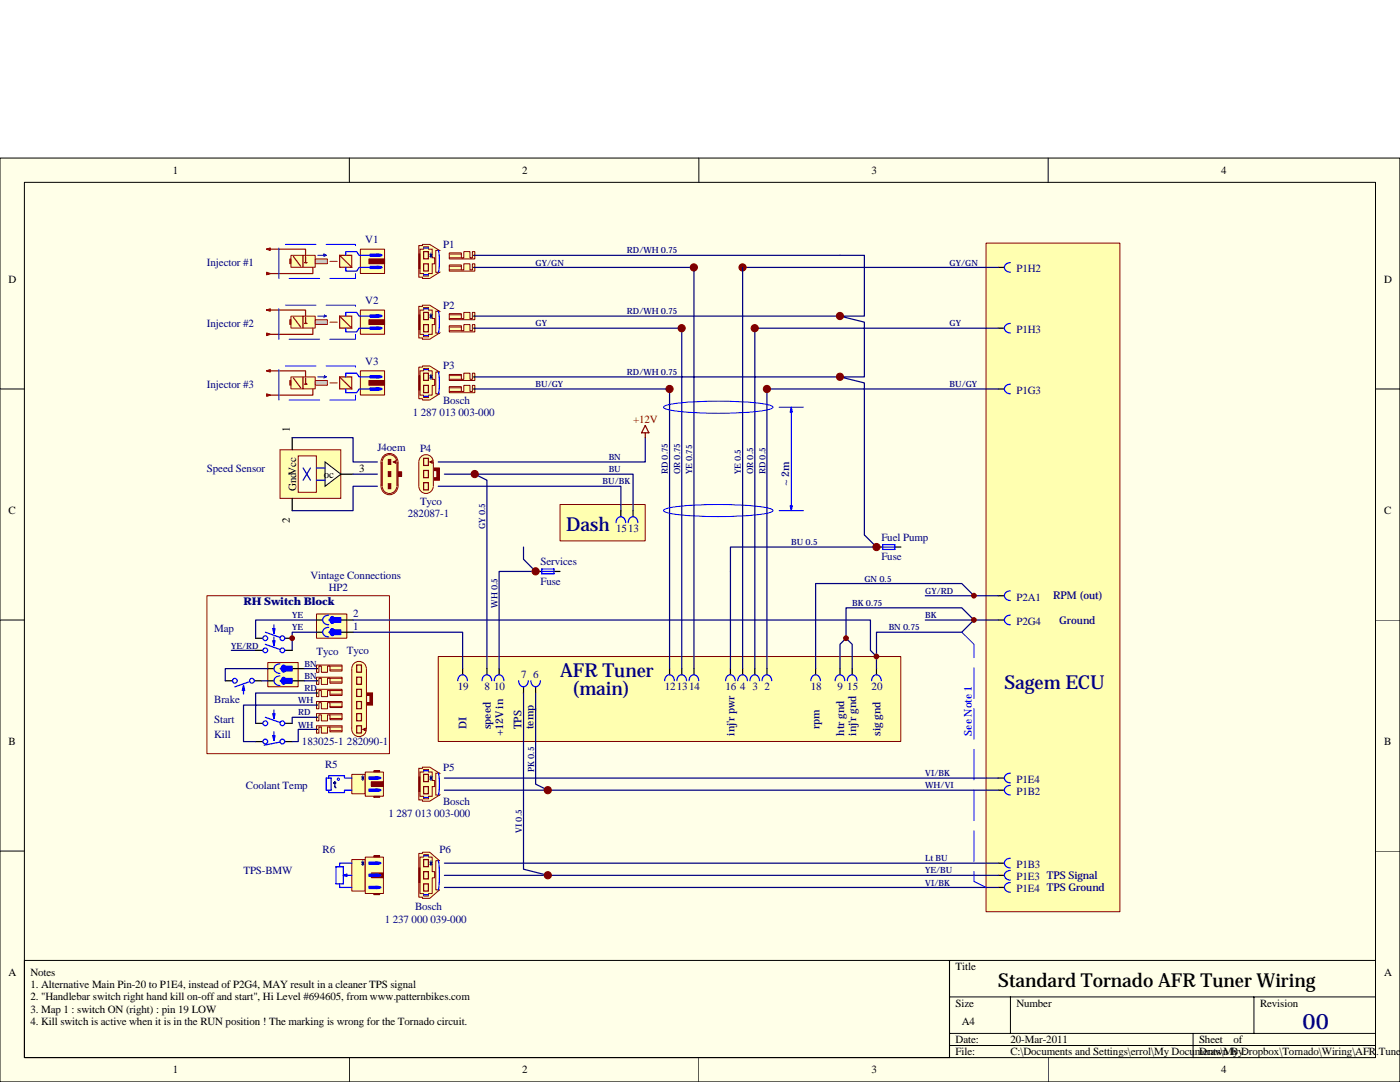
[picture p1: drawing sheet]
<svg xmlns="http://www.w3.org/2000/svg" width="279mm" height="216mm" viewBox="0 0 279 216" stroke-linecap="round" stroke-linejoin="round" font-family="sans-serif">
<path d="M0 31.5h279.4v184.4h-279.4z" fill="#ffffe8"/>
<g fill="none" stroke="#000" stroke-width=".2">
<path d="M0 31.5h279.4v184.4h-279.4zM4.9 36.4h269.6v174.6h-269.6zM69.7 31.5v4.9M139.5 31.5v4.9M209.2 31.5v4.9M0 77.6h4.9M274.5 77.6h4.9M0 123.7h4.9M274.5 123.7h4.9M0 169.8h4.9M274.5 169.8h4.9M189.5 198.9h85"/>
<path d="M201.7 198.9v7.3M250.3 198.9v7.3M274.5 191.6h-85v19.5M69.7 211.1v4.8M139.5 211.1v4.8M189.5 206.2h85M189.5 208.6h85M209.2 211.1v4.8M238.1 206.2v4.9"/>
</g>
<path d="M53.5 132.2h6v4.8h-6z" fill="#ffffb0"/>
<path d="M53.4 132.2h6.1v4.8h-6.1z" fill="none" stroke="#800000" stroke-width=".2"/>
<path d="M196.8 48.5h26.7v133.4h-26.7z" fill="#ffffb0"/>
<path d="M196.8 48.5h26.7v133.4h-26.7z" fill="none" stroke="#800000" stroke-width=".2"/>
<path d="M87.5 131h92.3v17h-92.3z" fill="#ffffb0"/>
<path d="M87.5 131h92.3v17h-92.3z" fill="none" stroke="#800000" stroke-width=".2"/>
<path d="M71.9 49.7h4.9v4.9h-4.9z" fill="#ffffb0"/>
<path d="M71.9 49.7h4.9v4.9h-4.9z" fill="none" stroke="#800000" stroke-width=".2"/>
<path d="M67.8 50.9h2.4v2.4h-2.4z" fill-rule="evenodd" fill="#ffffb0" stroke="#bf0000" stroke-width=".24"/>
<path d="M67.8 50.9l2.4 2.5" fill="none" stroke="#bf0000" stroke-width=".24"/>
<path d="M67.3 52.2h-1.5" fill="none" stroke="#bf0000" stroke-width=".2" stroke-dasharray="6.1 2"/>
<path d="M58.1 51h2.4v2.3h-2.4z" fill="#ffffb0"/>
<path d="M58.1 50.9h2.4v2.4h-2.4z" fill="none" stroke="#bf0000" stroke-width=".2"/>
<path d="M60.5 51h2.4v2.3h-2.4z" fill="#ffffb0"/>
<path d="M60.5 50.9h2.4v2.4h-2.4z" fill="none" stroke="#bf0000" stroke-width=".2"/>
<path d="M62.9 51.7h2.4v.9h-2.4z" fill="#c0c0c0"/>
<path d="M62.9 51.7h2.4v.9h-2.4z" fill="none" stroke="#bf0000" stroke-width=".2"/>
<path d="M57.8 51.7h.2v.9h-.2z" fill="#c0c0c0"/>
<path d="M57.8 51.7h.2v.9h-.2z" fill="none" stroke="#bf0000" stroke-width=".2"/>
<path d="M53.2 49.7l.7 .3v-.5l-.7 .2h7.8v1.2M58.5 51.2l1.5 1.9M61 51.2v1.2h.2h-.5M62.4 53.4v1.2h-9.2v-.3l.7 .3-.7 .2v-.2" fill="none" stroke="#bf0000" stroke-width=".24"/>
<path d="M71 54.6v1h-15.4v-6.8h15.4v.9" fill="none" stroke="#00f" stroke-width=".2" stroke-dasharray="6.1 2"/>
<path d="M63.4 50.9h1.7l-.5-.2 .5 .2-.5 .3" fill="none" stroke="#0000bf" stroke-width=".2"/>
<path d="M73.6 51.7h3.2v.9h-3.2z" fill="#800000"/>
<path d="M73.6 51.7h3.2v.9h-3.2z" fill="none" stroke="#800000" stroke-width=".2"/>
<path d="M74.9 53.2h1l.4 .2-.4 .2h-.7l-.4-.2z" fill-rule="evenodd" fill="#00f" stroke="#00f" stroke-width=".2"/>
<path d="M73.9 53.1h1.6v.5h-1.6z" fill="#00f"/>
<path d="M73.9 53.1h1.6v.5h-1.6z" fill="none" stroke="#00f" stroke-width=".2"/>
<path d="M74.9 50.8l1-.1 .4 .2-.4 .2h-.7l-.4-.2z" fill-rule="evenodd" fill="#00f" stroke="#00f" stroke-width=".2"/>
<path d="M73.9 50.7h1.6v.5h-1.6z" fill="#00f"/>
<path d="M73.9 50.7h1.6v.5h-1.6z" fill="none" stroke="#00f" stroke-width=".2"/>
<path d="M69 50.9v-.7h2.2l.5 .7h3.6M69 53.4v.7h2.2l.5-.7h3.6" fill="none" stroke="#00f" stroke-width=".24"/>
<path d="M71.9 61.9h4.9v4.8h-4.9z" fill="#ffffb0"/>
<path d="M71.9 61.9h4.9v4.8h-4.9z" fill="none" stroke="#800000" stroke-width=".2"/>
<path d="M67.8 63.1h2.4v2.4h-2.4z" fill-rule="evenodd" fill="#ffffb0" stroke="#bf0000" stroke-width=".24"/>
<path d="M67.8 63.1l2.4 2.4" fill="none" stroke="#bf0000" stroke-width=".24"/>
<path d="M67.3 64.3h-1.5" fill="none" stroke="#bf0000" stroke-width=".2" stroke-dasharray="6.1 2"/>
<path d="M58.1 63.1h2.4v2.4h-2.4z" fill="#ffffb0"/>
<path d="M58.1 63.1h2.4v2.4h-2.4z" fill="none" stroke="#bf0000" stroke-width=".2"/>
<path d="M60.5 63.1h2.4v2.4h-2.4z" fill="#ffffb0"/>
<path d="M60.5 63.1h2.4v2.4h-2.4z" fill="none" stroke="#bf0000" stroke-width=".2"/>
<path d="M62.9 63.8h2.4v.9h-2.4z" fill="#c0c0c0"/>
<path d="M62.9 63.8h2.4v.9h-2.4z" fill="none" stroke="#bf0000" stroke-width=".2"/>
<path d="M57.8 63.8h.2v.9h-.2z" fill="#c0c0c0"/>
<path d="M57.8 63.8h.2v.9h-.2z" fill="none" stroke="#bf0000" stroke-width=".2"/>
<path d="M53.2 61.9l.7 .2v-.5l-.7 .3h7.8v1.2M58.5 63.3l1.5 2M61 63.3v1.2h.2h-.5M62.4 65.5v1.2h-9.2v-.2l.7 .2-.7 .3v-.3" fill="none" stroke="#bf0000" stroke-width=".24"/>
<path d="M71 66.7v1h-15.4v-6.8h15.4v1" fill="none" stroke="#00f" stroke-width=".2" stroke-dasharray="6.1 2"/>
<path d="M63.4 63.1h1.7l-.5-.3 .5 .3-.5 .2" fill="none" stroke="#0000bf" stroke-width=".2"/>
<path d="M73.6 63.8h3.2v.9h-3.2z" fill="#800000"/>
<path d="M73.6 63.8h3.2v.9h-3.2z" fill="none" stroke="#800000" stroke-width=".2"/>
<path d="M74.9 65.4l1-.1 .4 .2-.4 .2h-.7l-.4-.2z" fill-rule="evenodd" fill="#00f" stroke="#00f" stroke-width=".2"/>
<path d="M73.9 65.3h1.6v.4h-1.6z" fill="#00f"/>
<path d="M73.9 65.3h1.6v.4h-1.6z" fill="none" stroke="#00f" stroke-width=".2"/>
<path d="M74.9 62.9h1l.4 .2-.4 .2h-.7l-.4-.2z" fill-rule="evenodd" fill="#00f" stroke="#00f" stroke-width=".2"/>
<path d="M73.9 62.8h1.6v.5h-1.6z" fill="#00f"/>
<path d="M73.9 62.8h1.6v.5h-1.6z" fill="none" stroke="#00f" stroke-width=".2"/>
<path d="M69 63.1v-.8h2.2l.5 .8h3.6M69 65.5v.7h2.2l.5-.7h3.6" fill="none" stroke="#00f" stroke-width=".24"/>
<path d="M71.9 74h4.9v4.8h-4.9z" fill="#ffffb0"/>
<path d="M71.9 74h4.9v4.8h-4.9z" fill="none" stroke="#800000" stroke-width=".2"/>
<path d="M67.8 75.2h2.4v2.4h-2.4z" fill-rule="evenodd" fill="#ffffb0" stroke="#bf0000" stroke-width=".24"/>
<path d="M67.8 75.2l2.4 2.4" fill="none" stroke="#bf0000" stroke-width=".24"/>
<path d="M67.3 76.4h-1.5" fill="none" stroke="#bf0000" stroke-width=".2" stroke-dasharray="6.1 2"/>
<path d="M58.1 75.2h2.4v2.4h-2.4z" fill="#ffffb0"/>
<path d="M58.1 75.2h2.4v2.4h-2.4z" fill="none" stroke="#bf0000" stroke-width=".2"/>
<path d="M60.5 75.2h2.4v2.4h-2.4z" fill="#ffffb0"/>
<path d="M60.5 75.2h2.4v2.4h-2.4z" fill="none" stroke="#bf0000" stroke-width=".2"/>
<path d="M62.9 75.9h2.4v1h-2.4z" fill="#c0c0c0"/>
<path d="M62.9 75.9h2.4v1h-2.4z" fill="none" stroke="#bf0000" stroke-width=".2"/>
<path d="M57.8 75.9h.2v1h-.2z" fill="#c0c0c0"/>
<path d="M57.8 75.9h.2v1h-.2z" fill="none" stroke="#bf0000" stroke-width=".2"/>
<path d="M53.2 74l.7 .2v-.5l-.7 .3h7.8v1.2M58.5 75.4l1.5 2M61 75.4v1.3h.2h-.5M62.4 77.6v1.2h-9.2v-.2l.7 .2-.7 .3v-.3" fill="none" stroke="#bf0000" stroke-width=".24"/>
<path d="M71 78.8v1h-15.4v-6.8h15.4v1" fill="none" stroke="#00f" stroke-width=".2" stroke-dasharray="6.1 2"/>
<path d="M63.4 75.2h1.7l-.5-.2 .5 .2-.5 .2" fill="none" stroke="#0000bf" stroke-width=".2"/>
<path d="M73.6 75.9h3.2v1h-3.2z" fill="#800000"/>
<path d="M73.6 75.9h3.2v1h-3.2z" fill="none" stroke="#800000" stroke-width=".2"/>
<path d="M74.9 77.5l1-.1 .4 .2-.4 .2h-.7l-.4-.2z" fill-rule="evenodd" fill="#00f" stroke="#00f" stroke-width=".2"/>
<path d="M73.9 77.4h1.6v.5h-1.6z" fill="#00f"/>
<path d="M73.9 77.4h1.6v.5h-1.6z" fill="none" stroke="#00f" stroke-width=".2"/>
<path d="M74.9 75.1l1-.1 .4 .2-.4 .2h-.7l-.4-.2z" fill-rule="evenodd" fill="#00f" stroke="#00f" stroke-width=".2"/>
<path d="M73.9 75h1.6v.4h-1.6z" fill="#00f"/>
<path d="M73.9 75h1.6v.4h-1.6z" fill="none" stroke="#00f" stroke-width=".2"/>
<path d="M69 75.2v-.7h2.2l.5 .7h3.6M69 77.6v.8h2.2l.5-.8h3.6" fill="none" stroke="#00f" stroke-width=".24"/>
<g fill="#ffffb0" stroke="#800000" stroke-width=".2">
<path d="M83.6 73.3h.7v-.3h1.5l1.9 1.2h-.7v4.4h.7l-1.9 1.2h-1.5v-.2h-.7z" fill-rule="evenodd"/>
<path d="M83.8 74h.7v-.5h1v.5h.8v1.7h.4v1.2h-.4v1.9h-.8v.5h-1v-.5h-.7z" fill-rule="evenodd"/>
</g>
<path d="M83.6 75h.2v2.9h-.2zM83.7 75v2.9" fill="none" stroke="#800000" stroke-width=".2"/>
<path d="M84.5 79.1h1M84.5 73.7h1M87.5 74.2a10.2 10.2 0 0 1 0 4.4" fill="none" stroke="#00f" stroke-width=".24"/>
<path d="M85.8 75l.5 .4M86 74.7v1M86.3 75l-.5 .4" fill="none" stroke="#000080" stroke-width=".2"/>
<g fill="#ffffb0" stroke="#800000" stroke-width=".24">
<path d="M84.5 74.5h1v1.4h-1z" fill-rule="evenodd"/>
<path d="M84.5 76.9h1v1.4h-1z" fill-rule="evenodd"/>
</g>
<g fill="#ffffb0" stroke="#800000" stroke-width=".2">
<path d="M83.6 49h.7v-.2h1.5l1.9 1.2h-.7v4.3h.7l-1.9 1.3h-1.5v-.3h-.7z" fill-rule="evenodd"/>
<path d="M83.8 49.7h.7v-.4h1v.4h.8v1.7h.4v1.2h-.4v2h-.8v.5h-1v-.5h-.7z" fill-rule="evenodd"/>
</g>
<path d="M83.6 50.7h.2v2.9h-.2zM83.7 50.7v2.9" fill="none" stroke="#800000" stroke-width=".2"/>
<path d="M84.5 54.8h1M84.5 49.5h1M87.5 50a10.2 10.2 0 0 1 0 4.3" fill="none" stroke="#00f" stroke-width=".24"/>
<path d="M85.8 50.7l.5 .5M86 50.5v.9M86.3 50.7l-.5 .5" fill="none" stroke="#000080" stroke-width=".2"/>
<g fill="#ffffb0" stroke="#800000" stroke-width=".24">
<path d="M84.5 50.2h1v1.4h-1z" fill-rule="evenodd"/>
<path d="M84.5 52.6h1v1.5h-1z" fill-rule="evenodd"/>
</g>
<g fill="#ffffb0" stroke="#800000" stroke-width=".2">
<path d="M83.6 61.1h.7v-.2h1.5l1.9 1.2h-.7v4.4h.7l-1.9 1.2h-1.5v-.3h-.7z" fill-rule="evenodd"/>
<path d="M83.8 61.9h.7v-.5h1v.5h.8v1.7h.4v1.2h-.4v1.9h-.8v.5h-1v-.5h-.7z" fill-rule="evenodd"/>
</g>
<path d="M83.6 62.8h.2v2.9h-.2zM83.7 62.8v2.9" fill="none" stroke="#800000" stroke-width=".2"/>
<path d="M84.5 67h1M84.5 61.6h1M87.5 62.1a10.2 10.2 0 0 1 0 4.3" fill="none" stroke="#00f" stroke-width=".24"/>
<path d="M85.8 62.8l.5 .5M86 62.6v1M86.3 62.8l-.5 .5" fill="none" stroke="#000080" stroke-width=".2"/>
<g fill="#ffffb0" stroke="#800000" stroke-width=".24">
<path d="M84.5 62.3h1v1.5h-1z" fill-rule="evenodd"/>
<path d="M84.5 64.8h1v1.4h-1z" fill-rule="evenodd"/>
</g>
<path d="M55.9 89.8h12.1v9.6h-12.1z" fill="#ffffb0"/>
<path d="M55.9 89.7h12.1v9.7h-12.1z" fill="none" stroke="#800000" stroke-width=".2"/>
<path d="M59.5 91h3.6v7.2h-3.6z" fill="#ffffe8"/>
<path d="M59.5 91h3.6v7.2h-3.6z" fill="none" stroke="#800000" stroke-width=".2"/>
<path d="M64.9 92.2l3.1 2.4-3.1 2.4z" fill="#ffffe8" stroke="#000" stroke-width=".2"/>
<path d="M63.2 93.4h1.7M63.2 95.8h1.7" fill="none" stroke="#00f" stroke-width=".24"/>
<path d="M58.3 87.3v2.4M58.3 99.5v2.4M68 94.6h2.5" fill="none" stroke="#000" stroke-width=".24"/>
<path d="M60.5 93.4l1.5 2.4M62 93.4l-1.5 2.4" fill="none" stroke="#0000bf" stroke-width=".24"/>
<g fill="#ffffb0" stroke="#800000" stroke-width=".2">
<circle cx="77.7" cy="97" r="1.69"/>
<circle cx="77.7" cy="92.2" r="1.69"/>
<circle cx="77.7" cy="92.2" r="1.45"/>
<circle cx="77.7" cy="97" r="1.45"/>
</g>
<path d="M76.1 92.2h3.3v4.8h-3.3z" fill="#ffffb0"/>
<path d="M76.1 92.2h3.3v4.8h-3.3z" fill="none" stroke="#ffffb0" stroke-width=".2"/>
<path d="M76.1 92.2v4.8M76.3 92.2v4.8M79.2 92.2v4.8M79.4 92.2v4.8" fill="none" stroke="#800000" stroke-width=".2"/>
<path d="M79.5 94.1h.7v1h-.7z" fill="#800000"/>
<path d="M79.4 94.1h.8v1h-.8z" fill="none" stroke="#800000" stroke-width=".2"/>
<g fill="#800000" stroke="#800000" stroke-width=".24">
<path d="M77.5 91.7h.5v.9h-.5z" fill-rule="evenodd"/>
<path d="M77.5 94.1h.5v1h-.5z" fill-rule="evenodd"/>
<path d="M77.5 96.5h.5v1h-.5z" fill-rule="evenodd"/>
</g>
<path d="M78.5 92.2l.5-.3v.5z" fill="#800000" stroke="#800000" stroke-width=".2"/>
<path d="M58.3 87.3h12.2v4.9h4.8M70.5 94.6h4.8M75.3 97h-4.8v4.9h-12.2" fill="none" stroke="#000080" stroke-width=".24"/>
<path d="M86.3 93.6h1.1v2h-1.1z" fill="none" stroke="#800000" stroke-width=".73"/>
<g fill="#ffffb0" stroke="#800000" stroke-width=".2">
<circle cx="85" cy="92.2" r="1.45"/>
<circle cx="85" cy="97" r="1.44"/>
</g>
<path d="M83.6 92.2h2.9v4.8h-2.9z" fill="#ffffb0"/>
<path d="M83.6 92.2h2.9v4.8h-2.9z" fill="none" stroke="#ffffb0" stroke-width=".2"/>
<path d="M83.6 92.2v4.8M86.5 92.2v4.8" fill="none" stroke="#800000" stroke-width=".2"/>
<path d="M84.5 96.3h1v1.4h-1zM84.5 93.9h1v1.4h-1zM84.5 91.5h1v1.4h-1z" fill="none" stroke="#800000" stroke-width=".24"/>
<path d="M85.8 92.2l.5-.3v.5z" fill="#800000" stroke="#800000" stroke-width=".2"/>
<path d="M94.8 94.6l2.4 1.2v37.6" fill="none" stroke="#000080" stroke-width=".24"/>
<path d="M89.7 50.5h2.4v.9h.5v-1.2h1.2v1.2h.5v-1.2h.5v1.5h-5.1z" fill-rule="evenodd" fill="#ffffb0" stroke="#800000" stroke-width=".2"/>
<path d="M89.7 50.7h2.4M89.7 51.4h2.4" fill="none" stroke="#bf0000" stroke-width=".2"/>
<path d="M94.5 50.9h.3" fill="none" stroke="#000" stroke-width=".24"/>
<path d="M89.7 52.9h2.4v.9h.5v-1.2h1.2v1.2h.5v-1.2h.5v1.5h-5.1z" fill-rule="evenodd" fill="#ffffb0" stroke="#800000" stroke-width=".2"/>
<path d="M89.7 53.1h2.4M89.7 53.8h2.4" fill="none" stroke="#bf0000" stroke-width=".2"/>
<path d="M94.5 53.4h.3" fill="none" stroke="#000" stroke-width=".24"/>
<path d="M89.7 62.6h2.4v1h.5v-1.3h1.2v1.3h.5v-1.3h.5v1.5h-5.1z" fill-rule="evenodd" fill="#ffffb0" stroke="#800000" stroke-width=".2"/>
<path d="M89.7 62.8h2.4M89.7 63.6h2.4" fill="none" stroke="#bf0000" stroke-width=".2"/>
<path d="M94.5 63.1h.3" fill="none" stroke="#000" stroke-width=".24"/>
<path d="M89.7 65h2.4v1h.5v-1.2h1.2v1.2h.5v-1.2h.5v1.4h-5.1z" fill-rule="evenodd" fill="#ffffb0" stroke="#800000" stroke-width=".2"/>
<path d="M89.7 65.3h2.4M89.7 66h2.4" fill="none" stroke="#bf0000" stroke-width=".2"/>
<path d="M94.5 65.5h.3" fill="none" stroke="#000" stroke-width=".24"/>
<path d="M89.7 74.7h2.4v1h.5v-1.2h1.2v1.2h.5v-1.2h.5v1.4h-5.1z" fill-rule="evenodd" fill="#ffffb0" stroke="#800000" stroke-width=".2"/>
<path d="M89.7 75h2.4M89.7 75.7h2.4" fill="none" stroke="#bf0000" stroke-width=".2"/>
<path d="M94.5 75.2h.3" fill="none" stroke="#000" stroke-width=".24"/>
<path d="M89.7 77.2h2.4v.9h.5v-1.2h1.2v1.2h.5v-1.2h.5v1.5h-5.1z" fill-rule="evenodd" fill="#ffffb0" stroke="#800000" stroke-width=".2"/>
<path d="M89.7 77.4h2.4M89.7 78.1h2.4" fill="none" stroke="#bf0000" stroke-width=".2"/>
<path d="M94.5 77.6h.3" fill="none" stroke="#000" stroke-width=".24"/>
<path d="M94.8 50.9h72.8M94.8 63.1h72.8" fill="none" stroke="#000080" stroke-width=".24"/>
<path d="M67.1 173h1.4v3.4h-1.4zM68.5 174.7l.7-.3v.5z" fill="none" stroke="#00f" stroke-width=".24"/>
<path d="M70.2 171.5h2.7v6.3h-2.7z" fill="#ffffb0"/>
<path d="M70.2 171.5h2.7v6.3h-2.7z" fill="none" stroke="#800000" stroke-width=".2"/>
<path d="M72.2 172l.4 .5M72.4 171.7v1M72.6 172l-.4 .5" fill="none" stroke="#000080" stroke-width=".2"/>
<path d="M72.9 171h3.6v7.3h-3.6z" fill="#ffffb0"/>
<path d="M72.9 171h3.6v7.3h-3.6z" fill="none" stroke="#800000" stroke-width=".2"/>
<path d="M74.1 174.2h2.4v.9h-2.4z" fill="#800000"/>
<path d="M74.1 174.2h2.4v.9h-2.4z" fill="none" stroke="#800000" stroke-width=".2"/>
<path d="M74.7 174.5l1-.1 .3 .2-.3 .2h-.8l-.3-.2z" fill-rule="evenodd" fill="#00f" stroke="#00f" stroke-width=".2"/>
<path d="M73.6 174.4h1.7v.5h-1.7z" fill="#00f"/>
<path d="M73.6 174.4h1.7v.5h-1.7z" fill="none" stroke="#00f" stroke-width=".2"/>
<path d="M74.7 172.1l1-.1 .3 .2-.3 .2h-.8l-.3-.2z" fill-rule="evenodd" fill="#00f" stroke="#00f" stroke-width=".2"/>
<path d="M73.6 172h1.7v.5h-1.7z" fill="#00f"/>
<path d="M73.6 172h1.7v.5h-1.7z" fill="none" stroke="#00f" stroke-width=".2"/>
<path d="M74.6 178.3h1.2v.2h-1.2z" fill="#800000"/>
<path d="M74.6 178.3h1.2v.2h-1.2z" fill="none" stroke="#800000" stroke-width=".2"/>
<path d="M74.6 170.8h1.2v.2h-1.2z" fill="#800000"/>
<path d="M74.6 170.8h1.2v.2h-1.2z" fill="none" stroke="#800000" stroke-width=".2"/>
<path d="M74.7 177l1-.1 .3 .2-.3 .2h-.8l-.3-.2z" fill-rule="evenodd" fill="#00f" stroke="#00f" stroke-width=".2"/>
<path d="M73.6 176.9h1.7v.4h-1.7z" fill="#00f"/>
<path d="M67.4 155.3h.3v.4h-.3zM73.6 176.8h1.7v.5h-1.7z" fill="none" stroke="#00f" stroke-width=".2"/>
<path d="M65.1 155.3h1v2.4h-1zM67.8 176.4v.7h2.4M68.5 174.7h1.7M70.2 172.2h-2.4v.8" fill="none" stroke="#00f" stroke-width=".24"/>
<path d="M70.2 154.5h2.7v3.9h-2.7z" fill="#ffffb0"/>
<path d="M70.2 154.5h2.7v3.9h-2.7z" fill="none" stroke="#800000" stroke-width=".2"/>
<path d="M72.2 155l.4 .5M72.4 154.8v.9M72.6 155l-.4 .5" fill="none" stroke="#000080" stroke-width=".2"/>
<path d="M72.9 154.1h3.6v4.8h-3.6z" fill="#ffffb0"/>
<path d="M72.9 154.1h3.6v4.8h-3.6z" fill="none" stroke="#800000" stroke-width=".2"/>
<path d="M74.1 156h2.4v.9h-2.4z" fill="#800000"/>
<path d="M74.1 156h2.4v.9h-2.4z" fill="none" stroke="#800000" stroke-width=".2"/>
<path d="M74.7 157.5h1l.3 .2-.3 .2h-.8l-.3-.2z" fill-rule="evenodd" fill="#00f" stroke="#00f" stroke-width=".2"/>
<path d="M73.6 157.5h1.7v.4h-1.7z" fill="#00f"/>
<path d="M73.6 157.4h1.7v.5h-1.7z" fill="none" stroke="#00f" stroke-width=".2"/>
<path d="M74.7 155.1l1-.1 .3 .2-.3 .2h-.8l-.3-.2z" fill-rule="evenodd" fill="#00f" stroke="#00f" stroke-width=".2"/>
<path d="M73.6 155h1.7v.5h-1.7z" fill="#00f"/>
<path d="M73.6 155h1.7v.5h-1.7z" fill="none" stroke="#00f" stroke-width=".2"/>
<path d="M74.6 158.9h1.2v.2h-1.2z" fill="#800000"/>
<path d="M74.6 158.9h1.2v.2h-1.2z" fill="none" stroke="#800000" stroke-width=".2"/>
<path d="M74.6 153.8h1.2v.2h-1.2z" fill="#800000"/>
<path d="M74.6 153.8h1.2v.2h-1.2z" fill="none" stroke="#800000" stroke-width=".2"/>
<path d="M67.1 156.2h-.5h.2v-.2v1l.3 .2" fill="none" stroke="#000080" stroke-width=".24"/>
<g fill="none" stroke="#00f" stroke-width=".24">
<path d="M96.2 135.8a.98 .98 0 0 1 1-1.2 .98 .98 0 0 1 .9 1.2M98.6 135.8a.98 .98 0 0 1 1-1.2 .98 .98 0 0 1 1 1.2M103.5 135.8a.99 .99 0 0 0 1 1.2 .99 .99 0 0 0 .9-1.2M105.9 135.8a.98 .98 0 0 0 1 1.2 .98 .98 0 0 0 .9-1.2M132.7 135.8a.98 .98 0 0 1 .9-1.2 .98 .98 0 0 1 1 1.2M135.1 135.8a.98 .98 0 0 1 .9-1.2 .98 .98 0 0 1 1 1.2M137.5 135.8a.98 .98 0 0 1 1-1.2 .98 .98 0 0 1 .9 1.2M144.8 135.8a.98 .98 0 0 1 1-1.2 .98 .98 0 0 1 .9 1.2M147.2 135.8a.98 .98 0 0 1 1-1.2 .98 .98 0 0 1 1 1.2M149.7 135.8a.98 .98 0 0 1 .9-1.2 .98 .98 0 0 1 1 1.2M152.1 135.8a.98 .98 0 0 1 .9-1.2 .98 .98 0 0 1 1 1.2M161.8 135.8a.98 .98 0 0 1 1-1.2 .98 .98 0 0 1 .9 1.2"/>
<path d="M166.7 135.8a.98 .98 0 0 1 .9-1.2 .98 .98 0 0 1 1 1.2M169.1 135.8a.98 .98 0 0 1 1-1.2 .98 .98 0 0 1 .9 1.2M173.9 135.8a.98 .98 0 0 1 1-1.2 .98 .98 0 0 1 1 1.2M65.6 155.3v-.5h3.1v.5h1.5M65.6 157.7v.5h3.1v-.5h1.5"/>
</g>
<g fill="none" stroke="#000" stroke-width=".24">
<path d="M97.2 133.4v1.2M99.6 133.4v1.2M104.5 137.1v1.2M106.9 137.1v1.2M133.6 133.4v1.2M136.1 133.4v1.2M138.5 133.4v1.2M145.8 133.4v1.2M148.2 133.4v1.2M150.6 133.4v1.2M153.1 133.4v1.2M162.8 133.4v1.2"/>
<path d="M167.6 133.4v1.2M170.1 133.4v1.2M174.9 133.4v1.2"/>
</g>
<g fill="#ffffb0" stroke="#800000" stroke-width=".2">
<path d="M83.6 170.3h.7v-.2h1.5l1.9 1.6h-.7v5.9h.7l-1.9 1.7h-1.5v-.3h-.7z" fill-rule="evenodd"/>
<path d="M83.8 171h.7v-.5h1v.5h.8v2.9h.4v1.3h-.4v3.1h-.8v.5h-1v-.5h-.7z" fill-rule="evenodd"/>
</g>
<g fill="#ffffb0" stroke="#800000" stroke-width=".24">
<path d="M84.5 173.9h1v1.5h-1z" fill-rule="evenodd"/>
<path d="M84.5 171.5h1v1.4h-1z" fill-rule="evenodd"/>
</g>
<path d="M83.6 173.2h.2v2.9h-.2zM83.7 173.2v2.9" fill="none" stroke="#800000" stroke-width=".2"/>
<path d="M84.5 178.5h1M84.5 170.8h1M87.5 171.7a18.2 18.2 0 0 1 0 5.8" fill="none" stroke="#00f" stroke-width=".24"/>
<path d="M84.5 176.4h1v1.4h-1z" fill-rule="evenodd" fill="#ffffb0" stroke="#800000" stroke-width=".24"/>
<path d="M85.8 172l.5 .5M86 171.7v1M86.3 172l-.5 .5" fill="none" stroke="#000080" stroke-width=".2"/>
<g fill="#ffffb0" stroke="#800000" stroke-width=".2">
<path d="M83.6 153.3h.7v-.2h1.5l1.9 1.2h-.7v4.3h.7l-1.9 1.3h-1.5v-.3h-.7z" fill-rule="evenodd"/>
<path d="M83.8 154.1h.7v-.5h1v.5h.8v1.6h.4v1.3h-.4v1.9h-.8v.5h-1v-.5h-.7z" fill-rule="evenodd"/>
</g>
<path d="M83.6 155h.2v2.9h-.2zM83.7 155v2.9" fill="none" stroke="#800000" stroke-width=".2"/>
<path d="M84.5 159.1h1M84.5 153.8h1M87.5 154.3a10.2 10.2 0 0 1 0 4.3" fill="none" stroke="#00f" stroke-width=".24"/>
<path d="M85.8 155l.5 .5M86 154.8v.9M86.3 155l-.5 .5" fill="none" stroke="#000080" stroke-width=".2"/>
<g fill="#ffffb0" stroke="#800000" stroke-width=".24">
<path d="M84.5 154.5h1v1.5h-1z" fill-rule="evenodd"/>
<path d="M84.5 157h1v1.4h-1z" fill-rule="evenodd"/>
</g>
<g fill="none" stroke="#000080" stroke-width=".24">
<path d="M94.8 53.4h43.7v80M148.2 53.4h51M167.6 50.9h4.9v12.2h-4.9l4.9 1.2v10.9h-4.9l4.9 1.2v30.3M94.8 77.6h38.8v55.8M94.8 65.5h41.3v67.9M94.8 75.2h72.8M199.2 77.6h-46.1v55.8M199.2 65.5h-48.6v67.9M145.8 114v19.4M184.7 118.9h14.5M194.4 118.9l-2.5-2.5h-29.1v17M104.5 138.3v35.1l4.8 1.3"/>
<path d="M106.9 138.3v18.2l2.4 1.2M167.6 133.4v-4.8l1.2-1.2 1.3 1.2v4.8M168.8 127.4v-6.1h23.1l2.5 2.4-2.5 2.5h-17v7.2M184.7 123.7h14.5M88.7 155.3h110.5M88.7 157.7h110.5M88.7 172.2h110.5M88.7 174.7h110.5M88.7 177.1h110.5"/>
</g>
<path d="M199.2 53.4h1.2M199.2 65.5h1.2M199.2 77.6h1.2M174.9 109.2h1.2M178.6 109.2h1.2M199.2 118.9h1.2M199.2 123.7h1.2M199.2 157.7h1.2M199.2 155.3h1.2M199.2 172.2h1.2M199.2 174.7h1.2M199.2 177.1h1.2" fill="none" stroke="#000" stroke-width=".24"/>
<path d="M201.6 52.4a.98 .98 0 0 0-1.2 1 .98 .98 0 0 0 1.2 .9M201.6 64.5a.98 .98 0 0 0-1.2 1 .98 .98 0 0 0 1.2 .9M201.6 76.7a.98 .98 0 0 0-1.2 .9 .98 .98 0 0 0 1.2 1M176.1 109.2h2.5M176.1 108.7h2.5v.9h-2.5zM201.6 117.9a.98 .98 0 0 0-1.2 1 .98 .98 0 0 0 1.2 .9M201.6 122.7a.98 .98 0 0 0-1.2 1 .98 .98 0 0 0 1.2 1M201.6 156.7a.98 .98 0 0 0-1.2 1 .98 .98 0 0 0 1.2 .9M201.6 154.3a.98 .98 0 0 0-1.2 .9 .98 .98 0 0 0 1.2 1M201.6 171.3a.98 .98 0 0 0-1.2 .9 .98 .98 0 0 0 1.2 1M201.6 173.7a.98 .98 0 0 0-1.2 1 .98 .98 0 0 0 1.2 .9M201.6 176.1a.98 .98 0 0 0-1.2 1 .98 .98 0 0 0 1.2 .9" fill="none" stroke="#00f" stroke-width=".24"/>
<g fill="#800000" stroke="#800000" stroke-width=".2">
<circle cx="168.8" cy="127.3" r=".48"/>
<circle cx="194.4" cy="123.7" r=".48"/>
<circle cx="194.4" cy="118.9" r=".48"/>
</g>
<path d="M111.8 100.7h17v7.2h-17z" fill="#ffffb0"/>
<path d="M111.8 100.7h17v7.2h-17z" fill="none" stroke="#800000" stroke-width=".2"/>
<path d="M87.5 97h36.4v4.9M88.7 94.6h37.6v7.3M128.8 87.3v4.9h-41.3" fill="none" stroke="#000080" stroke-width=".24"/>
<path d="M123.9 101.9v1.2M126.3 101.9v1.2M51 148h1.5M56.9 148h1.4" fill="none" stroke="#000" stroke-width=".24"/>
<path d="M122.9 104.3a.98 .98 0 0 1 1-1.2 .98 .98 0 0 1 1 1.2M125.4 104.3a.98 .98 0 0 1 .9-1.2 .98 .98 0 0 1 1 1.2M54.4 146.8l.3 .9M54.7 146v1.7M54.9 146.8l-.2 .9M56.4 148l-3.7 .7" fill="none" stroke="#00f" stroke-width=".24"/>
<path d="M128.8 84.9l.7 1.5h-1.5zM128.8 86.4v.9" fill="none" stroke="#800000" stroke-width=".24"/>
<path d="M132.5 81.1a23.5 23.5 0 0 1 7.7-1 57.6 57.6 0 0 1 13.6 .8l.5 .4a2.37 2.37 0 0 1-1.8 .6 72.9 72.9 0 0 1-19.1-.1l-.9-.4-.1-.1zM155.5 81.3h4.9M157.9 81.3l.3 .9h-.5zM157.9 81.3v20.6M132.5 101.7a23.5 23.5 0 0 1 7.7-1 57.6 57.6 0 0 1 13.6 .8l.5 .4a2.37 2.37 0 0 1-1.8 .6 72.9 72.9 0 0 1-19.1-.1l-.9-.3-.1-.2zM155.5 101.9h4.9M157.7 100.9h.5l-.3 1z" fill="none" stroke="#00f" stroke-width=".2"/>
<g fill="#ffffe8" stroke="#00f" stroke-width=".24">
<circle cx="52.9" cy="148" r=".48"/>
<circle cx="56.4" cy="148" r=".48"/>
</g>
<path d="M51 144.3h1.5M56.9 144.3h1.4" fill="none" stroke="#000" stroke-width=".24"/>
<path d="M53 143.1l3.4 1.2M54.4 142.4l.3 1M54.7 141.7v1.7M54.9 142.4l-.2 1" fill="none" stroke="#00f" stroke-width=".24"/>
<g fill="#ffffe8" stroke="#00f" stroke-width=".24">
<circle cx="52.9" cy="144.3" r=".48"/>
<circle cx="56.4" cy="144.3" r=".48"/>
</g>
<path d="M45 135.8h1.4M50.8 135.8h1.4" fill="none" stroke="#000" stroke-width=".24"/>
<path d="M48.6 136.8v1.7M48.6 136.8l.2 1M48.6 136.8l-.3 1M50.3 135.8l-3.4 1.3" fill="none" stroke="#00f" stroke-width=".24"/>
<g fill="#ffffe8" stroke="#00f" stroke-width=".24">
<circle cx="46.9" cy="135.8" r=".48"/>
<circle cx="50.3" cy="135.8" r=".48"/>
</g>
<path d="M72.9 138.5h1.2v1.9h-1.2z" fill="none" stroke="#800000" stroke-width=".73"/>
<g fill="#ffffb0" stroke="#800000" stroke-width=".2">
<circle cx="71.7" cy="145.5" r="1.45"/>
<circle cx="71.7" cy="133.4" r="1.45"/>
</g>
<path d="M70.2 133.4h2.9v12.1h-2.9z" fill="#ffffb0"/>
<path d="M70.2 133.4h2.9v12.1h-2.9z" fill="none" stroke="#ffffb0" stroke-width=".2"/>
<path d="M70.2 133.4v12.1M73.1 133.4v12.1" fill="none" stroke="#800000" stroke-width=".2"/>
<path d="M71.2 140h.9v1.4h-.9zM71.2 132.7h.9v1.4h-.9zM71.2 135.1h.9v1.4h-.9zM71.2 137.5h.9v1.5h-.9zM71.2 142.4h.9v1.4h-.9zM71.2 144.8h.9v1.5h-.9z" fill="none" stroke="#800000" stroke-width=".24"/>
<path d="M72.4 145.5l.5-.2v.5z" fill="#800000" stroke="#800000" stroke-width=".2"/>
<path d="M63.2 144.8h5.1v1.2h-2.5v-.9h-.4v1.2h-1.3v-1.2h-.5v1.2h-.4z" fill-rule="evenodd" fill="#ffffb0" stroke="#800000" stroke-width=".2"/>
<path d="M65.8 145.8h2.5M65.8 145.1h2.5" fill="none" stroke="#bf0000" stroke-width=".2"/>
<path d="M63.2 145.5h.2" fill="none" stroke="#000" stroke-width=".24"/>
<path d="M63.2 135.1h5.1v1.2h-2.5v-.9h-.4v1.2h-1.3v-1.2h-.5v1.2h-.4z" fill-rule="evenodd" fill="#ffffb0" stroke="#800000" stroke-width=".2"/>
<path d="M65.8 136.1h2.5M65.8 135.4h2.5" fill="none" stroke="#bf0000" stroke-width=".2"/>
<path d="M63.2 135.8h.2" fill="none" stroke="#000" stroke-width=".24"/>
<path d="M63.2 132.7h5.1v1.2h-2.5v-1h-.4v1.3h-1.3v-1.3h-.5v1.3h-.4z" fill-rule="evenodd" fill="#ffffb0" stroke="#800000" stroke-width=".2"/>
<path d="M65.8 133.7h2.5M65.8 132.9h2.5" fill="none" stroke="#bf0000" stroke-width=".2"/>
<path d="M63.2 133.4h.2" fill="none" stroke="#000" stroke-width=".24"/>
<path d="M63.2 137.5h5.1v1.3h-2.5v-1h-.4v1.2h-1.3v-1.2h-.5v1.2h-.4z" fill-rule="evenodd" fill="#ffffb0" stroke="#800000" stroke-width=".2"/>
<path d="M65.8 138.5h2.5M65.8 137.8h2.5" fill="none" stroke="#bf0000" stroke-width=".2"/>
<path d="M63.2 138.3h.2" fill="none" stroke="#000" stroke-width=".24"/>
<path d="M63.2 140h5.1v1.2h-2.5v-1h-.4v1.2h-1.3v-1.2h-.5v1.2h-.4z" fill-rule="evenodd" fill="#ffffb0" stroke="#800000" stroke-width=".2"/>
<path d="M65.8 140.9h2.5M65.8 140.2h2.5" fill="none" stroke="#bf0000" stroke-width=".2"/>
<path d="M63.2 140.7h.2" fill="none" stroke="#000" stroke-width=".24"/>
<path d="M63.2 142.4h5.1v1.2h-2.5v-1h-.4v1.2h-1.3v-1.2h-.5v1.2h-.4z" fill-rule="evenodd" fill="#ffffb0" stroke="#800000" stroke-width=".2"/>
<path d="M65.8 143.4h2.5M65.8 142.6h2.5" fill="none" stroke="#bf0000" stroke-width=".2"/>
<path d="M53.4 135.8h1.3M53.4 133.4h1.3M58.3 135.8h2.4M58.3 133.4h2.4M63.2 143.1h.2" fill="none" stroke="#000" stroke-width=".24"/>
<path d="M52.2 135.8h1.2M53.4 133.4h-8.4v2.4M60.7 135.8h2.5M60.7 133.4h2.5M63.2 138.3h-12.2v6M63.2 145.5h-3.7v2.5h-1.2M63.2 140.7h-14.6v7.3h2.4" fill="none" stroke="#000080" stroke-width=".24"/>
<path d="M55.9 134.9a.98 .98 0 0 0-1.2 .9 .98 .98 0 0 0 1.2 1M55.9 132.5a.98 .98 0 0 0-1.2 .9 .98 .98 0 0 0 1.2 1" fill="none" stroke="#00f" stroke-width=".24"/>
<g fill="#00f" stroke="#00f" stroke-width=".2">
<path d="M55.9 135.8l.7-.4h1.7v.9h-1.7z" fill-rule="evenodd"/>
<path d="M56.4 135.2a.65 .65 0 0 1 .7 .6 .65 .65 0 0 1-.7 .7l-.3-.7z" fill-rule="evenodd"/>
<path d="M55.9 133.4l.7-.5h1.7v1h-1.7z" fill-rule="evenodd"/>
<path d="M56.4 132.7a.66 .66 0 0 1 .7 .7 .66 .66 0 0 1-.7 .7l-.3-.7z" fill-rule="evenodd"/>
</g>
<path d="M63.2 122.5h6v4.8h-6z" fill="#ffffb0"/>
<path d="M41.3 118.9h36.4v31.5h-36.4zM63.2 122.5h6v4.8h-6z" fill="none" stroke="#800000" stroke-width=".2"/>
<path d="M51 127.4h1.5M56.9 127.4h1.4M63.2 126.2h1.2M63.2 123.7h1.2M68 126.2h2.5M68 123.7h2.5M92.3 133.4v1.2" fill="none" stroke="#000" stroke-width=".24"/>
<path d="M53 126.2l3.4 1.2M54.4 125.4l.3 1M54.7 124.7v1.7M54.9 125.4l-.2 1M65.6 125.2a.98 .98 0 0 0-1.2 .9 .98 .98 0 0 0 1.2 1M65.6 122.7a.99 .99 0 0 0-1.2 1 .99 .99 0 0 0 1.2 1M91.4 135.8a.98 .98 0 0 1 .9-1.2 .98 .98 0 0 1 1 1.2" fill="none" stroke="#00f" stroke-width=".24"/>
<g fill="#00f" stroke="#00f" stroke-width=".2">
<path d="M65.6 126.2l.7-.5h1.7v.9h-1.7z" fill-rule="evenodd"/>
<path d="M66.1 125.5a.66 .66 0 0 1 .7 .6 .66 .66 0 0 1-.7 .7l-.3-.7z" fill-rule="evenodd"/>
<path d="M65.6 123.7l.7-.5h1.7v1h-1.7z" fill-rule="evenodd"/>
<path d="M66.1 123.1a.65 .65 0 0 1 .7 .6 .65 .65 0 0 1-.7 .7l-.3-.7z" fill-rule="evenodd"/>
</g>
<path d="M46.2 129.8h4.8M63.2 123.7h-12.2v3.7M63.2 126.2h-4.9v3.6M70.5 126.2h21.8v7.2M70.5 123.7h103.2v6.1l1.2 1.2M63.2 143.1h-4.9v1.2" fill="none" stroke="#000080" stroke-width=".24"/>
<circle cx="174.9" cy="131" r=".48" fill="#800000" stroke="#800000" stroke-width=".2"/>
<g fill="#ffffe8" stroke="#00f" stroke-width=".24">
<circle cx="52.9" cy="127.3" r=".48"/>
<circle cx="56.4" cy="127.3" r=".48"/>
</g>
<path d="M51 129.8h1.5M56.9 129.8h1.4" fill="none" stroke="#000" stroke-width=".24"/>
<path d="M53 128.6l3.4 1.2M54.4 127.8l.3 1M54.7 127.1v1.7M54.9 127.8l-.2 1" fill="none" stroke="#00f" stroke-width=".24"/>
<g fill="#ffffe8" stroke="#00f" stroke-width=".24">
<circle cx="53" cy="129.8" r=".47"/>
<circle cx="56.4" cy="129.8" r=".47"/>
</g>
<g fill="#800000" stroke="#800000" stroke-width=".2">
<circle cx="58.3" cy="127.3" r=".48"/>
<circle cx="138.5" cy="53.4" r=".72"/>
<circle cx="148.2" cy="53.4" r=".72"/>
<circle cx="136" cy="65.5" r=".72"/>
<circle cx="150.6" cy="65.5" r=".72"/>
<circle cx="133.6" cy="77.6" r=".72"/>
<circle cx="153.1" cy="77.6" r=".72"/>
<circle cx="109.3" cy="157.7" r=".72"/>
<circle cx="109.3" cy="174.6" r=".72"/>
<circle cx="94.7" cy="94.6" r=".72"/>
<circle cx="106.9" cy="114" r=".72"/>
<circle cx="167.6" cy="63" r=".72"/>
<circle cx="167.6" cy="75.2" r=".72"/>
<circle cx="174.9" cy="109.2" r=".72"/>
</g>
<path d="M4.9 191.6h184.6v19.4h-184.6z" fill="none" stroke="#000" stroke-width=".2"/>
<path d="M191.9 126.2l2.5 2.4v47.3l2.4 1.2" fill="none" stroke="#00f" stroke-width=".2" stroke-dasharray="6.1 2"/>
<path d="M148.2 53.4v80M104.5 109.2v2.4l2.4 2.4h-7.3v19.4M172.5 106.7l2.4 2.5h-29.1v4.8" fill="none" stroke="#000080" stroke-width=".24"/>
<path d="M108.1 114h2.5M108.1 113.5h2.5v1h-2.5z" fill="none" stroke="#00f" stroke-width=".24"/>
<path d="M106.9 114h1.2M110.6 114h1.2" fill="none" stroke="#000" stroke-width=".24"/>
<text font-size="4.3" fill="#000080" x="260" y="205.3">00</text>
<g font-size="3.8" fill="#000080">
<text x="113" y="105.9">Dash</text>
<text x="111.8" y="135">AFR Tuner</text>
<text x="200.4" y="137.4">Sagem ECU</text>
<text x="114.2" y="138.6">(main)</text>
</g>
<text font-size="3.8" x="199.2" y="196.8">Standard Tornado AFR Tuner Wiring</text>
<g font-size="2.2">
<text x="34.5" y="34.7">1</text>
<text x="104.2" y="34.7">2</text>
<text x="173.9" y="34.7">3</text>
<text x="243.7" y="34.7">4</text>
<text x="1.7" y="56.5">D</text>
<text x="276.2" y="56.5">D</text>
<text x="57.9" y="86.1" transform="rotate(-90 57.9 86.1)">1</text>
<text x="64.6" y="95.3">oc</text>
<text x="71.7" y="94.1">3</text>
<text x="59.1" y="98" transform="rotate(-90 59.1 98)">GndVcc</text>
<text x="1.7" y="102.6">C</text>
<text x="57.9" y="104.3" transform="rotate(-90 57.9 104.3)">2</text>
<text x="276.2" y="102.6">C</text>
<text x="1.7" y="148.7">B</text>
<text x="276.2" y="148.7">B</text>
<text x="1.7" y="194.8">A</text>
<text x="6.1" y="197.2">1. Alternative Main Pin-20 to P1E4, instead of P2G4, MAY result in a cleaner TPS signal</text>
<text x="6.1" y="194.8">Notes</text>
<text x="190.7" y="193.6">Title</text>
<text x="276.2" y="194.8">A</text>
<text x="6.1" y="199.6">2. &quot;Handlebar switch right hand kill on-off and start&quot;, Hi Level #694605, from www.patternbikes.com</text>
<text x="6.1" y="202.1">3. Map 1 : switch ON (right) : pin 19 LOW</text>
<text x="190.7" y="200.9">Size</text>
<text x="202.9" y="200.9">Number</text>
<text x="251.5" y="200.9">Revision</text>
<text x="6.1" y="204.5">4. Kill switch is active when it is in the RUN position ! The marking is wrong for the Tornado circuit.</text>
<text x="190.7" y="208.1">Date:</text>
<text x="191.9" y="204.5">A4</text>
<text x="201.7" y="208.1">20-Mar-2011</text>
<text x="239.3" y="208.1">Sheet</text>
<text x="246.2" y="208.1">of</text>
<text x="34.5" y="214.2">1</text>
<text x="104.2" y="214.2">2</text>
<text x="173.9" y="214.2">3</text>
<text x="190.7" y="210.5">File:</text>
<text x="201.7" y="210.5">C:\Documents and Settings\errol\My Documents\My Dropbox\Tornado\Wiring\AFR.Tune</text>
<text x="239.3" y="210.5">Drawn By:</text>
<text x="243.7" y="214.2">4</text>
</g>
<g font-size="2.2" fill="#000080">
<text x="41.3" y="53.1">Injector #1</text>
<text x="72.9" y="48.5">V1</text>
<text x="88.4" y="49.5">P1</text>
<text x="202.9" y="54.3">P1H2</text>
<text x="41.3" y="65.2">Injector #2</text>
<text x="72.9" y="60.6">V2</text>
<text x="88.4" y="61.6">P2</text>
<text x="202.9" y="66.5">P1H3</text>
<text x="41.3" y="77.4">Injector #3</text>
<text x="72.9" y="72.8">V3</text>
<text x="88.4" y="73.7">P3</text>
<text x="82.4" y="83">1 287 013 003-000</text>
<text x="88.4" y="80.5">Bosch</text>
<text x="202.9" y="78.6">P1G3</text>
<text x="75.3" y="90">J4oem</text>
<text x="41.3" y="94.1">Speed Sensor</text>
<text x="83.8" y="90.2">P4</text>
<text x="83.8" y="100.7">Tyco</text>
<text x="81.4" y="103.1">282087-1</text>
<text x="122.9" y="106.2">1513</text>
<text x="175.9" y="107.9">Fuel Pump</text>
<text x="107.9" y="112.8">Services</text>
<text x="175.9" y="111.8">Fuse</text>
<text x="62" y="115.5">Vintage Connections</text>
<text x="65.6" y="117.9">HP2</text>
<text x="107.9" y="116.7">Fuse</text>
<text x="202.9" y="119.8">P2A1</text>
<text x="70.5" y="125.6">1</text>
<text x="70.5" y="123.2">2</text>
<text x="202.9" y="124.7">P2G4</text>
<text x="42.8" y="126.1">Map</text>
<text x="63.2" y="130.7">Tyco</text>
<text x="69.2" y="130.5">Tyco</text>
<text x="91.4" y="137.8">19</text>
<text x="96.7" y="137.8">8</text>
<text x="98.6" y="137.8">10</text>
<text x="104" y="135.3">7</text>
<text x="106.4" y="135.3">6</text>
<text x="132.7" y="137.8">121314</text>
<text x="144.8" y="137.8">16</text>
<text x="147.7" y="137.8">4</text>
<text x="150.2" y="137.8">3</text>
<text x="152.6" y="137.8">2</text>
<text x="161.8" y="137.8">18</text>
<text x="167.2" y="137.8">9</text>
<text x="169.1" y="137.8">15</text>
<text x="173.9" y="137.8">20</text>
<text x="42.8" y="140.2">Brake</text>
<text x="42.8" y="147.2">Kill</text>
<text x="42.8" y="144.3">Start</text>
<text x="60.3" y="148.7">183025-1</text>
<text x="69.2" y="148.7">282090-1</text>
<text x="64.9" y="153.3">R5</text>
<text x="88.4" y="153.8">P5</text>
<text x="49.1" y="157.4">Coolant Temp</text>
<text x="88.4" y="160.6">Bosch</text>
<text x="202.9" y="158.6">P1B2</text>
<text x="202.9" y="156.2">P1E4</text>
<text x="77.5" y="163">1 287 013 003-000</text>
<text x="64.4" y="170.3">R6</text>
<text x="87.7" y="170.3">P6</text>
<text x="202.9" y="173.2">P1B3</text>
<text x="48.6" y="174.4">TPS-BMW</text>
<text x="202.9" y="175.6">P1E3 TPS Signal</text>
<text x="202.9" y="178">P1E4 TPS Ground</text>
<text x="76.8" y="184.1">1 237 000 039-000</text>
<text x="82.8" y="181.7">Bosch</text>
</g>
<text font-size="2.2" fill="#800000" x="126.3" y="84.4">+12V</text>
<g font-size="2.1" fill="#000080">
<text x="157.5" y="97" transform="rotate(-90 157.5 97)">~ 2m</text>
<text x="210.2" y="119.6">RPM (out)</text>
<text x="48.6" y="120.8">RH Switch Block</text>
<text x="211.4" y="124.5">Ground</text>
<text x="93.1" y="145.5" transform="rotate(-90 93.1 145.5)">DI</text>
<text x="98" y="145.5" transform="rotate(-90 98 145.5)">speed</text>
<text x="100.4" y="146.8" transform="rotate(-90 100.4 146.8)">+12V in</text>
<text x="104.1" y="145.5" transform="rotate(-90 104.1 145.5)">TPS</text>
<text x="106.5" y="145.5" transform="rotate(-90 106.5 145.5)">temp</text>
<text x="146.6" y="146.8" transform="rotate(-90 146.6 146.8)">inj'r pwr</text>
<text x="163.6" y="145.5" transform="rotate(-90 163.6 145.5)">rpm</text>
<text x="168.4" y="146.8" transform="rotate(-90 168.4 146.8)">htr gnd</text>
<text x="170.9" y="146.8" transform="rotate(-90 170.9 146.8)">inj'r gnd</text>
<text x="175.7" y="146.8" transform="rotate(-90 175.7 146.8)">sig gnd</text>
</g>
<text font-size="2.1" fill="#00f" x="194" y="146.8" transform="rotate(-90 194 146.8)">See Note 1</text>
<g font-size="1.7" fill="#000080">
<text x="106.9" y="53">GY/GN</text>
<text x="125.1" y="50.6">RD/WH 0.75</text>
<text x="189.5" y="53">GY/GN</text>
<text x="106.9" y="65.1">GY</text>
<text x="125.1" y="62.7">RD/WH 0.75</text>
<text x="189.5" y="65.1">GY</text>
<text x="106.9" y="77.3">BU/GY</text>
<text x="125.1" y="74.8">RD/WH 0.75</text>
<text x="189.5" y="77.3">BU/GY</text>
<text x="121.5" y="94.2">BU</text>
<text x="121.5" y="91.8">BN</text>
<text x="133.3" y="94.6" transform="rotate(-90 133.3 94.6)">RD 0.75</text>
<text x="135.7" y="94.6" transform="rotate(-90 135.7 94.6)">OR 0.75</text>
<text x="138.2" y="94.6" transform="rotate(-90 138.2 94.6)">YE 0.75</text>
<text x="147.9" y="94.6" transform="rotate(-90 147.9 94.6)">YE 0.5</text>
<text x="150.3" y="94.6" transform="rotate(-90 150.3 94.6)">OR 0.5</text>
<text x="152.7" y="94.6" transform="rotate(-90 152.7 94.6)">RD 0.5</text>
<text x="120.3" y="96.7">BU/BK</text>
<text x="96.9" y="105.5" transform="rotate(-90 96.9 105.5)">GY 0.5</text>
<text x="157.9" y="108.8">BU 0.5</text>
<text x="172.5" y="116.1">GN 0.5</text>
<text x="184.7" y="118.5">GY/RD</text>
<text x="58.3" y="123.3">YE</text>
<text x="58.3" y="125.8">YE</text>
<text x="99.3" y="121.3" transform="rotate(-90 99.3 121.3)">WH 0.5</text>
<text x="170.1" y="120.9">BK 0.75</text>
<text x="177.4" y="125.8">BN 0.75</text>
<text x="184.7" y="123.3">BK</text>
<text x="46.2" y="129.4">YE/RD</text>
<text x="60.7" y="137.9">RD</text>
<text x="60.7" y="133.1">BN</text>
<text x="60.7" y="135.5">BN</text>
<text x="59.5" y="142.7">RD</text>
<text x="59.5" y="140.3">WH</text>
<text x="59.5" y="145.2">WH</text>
<text x="106.6" y="154.1" transform="rotate(-90 106.6 154.1)">PK 0.5</text>
<text x="184.7" y="154.9">VI/BK</text>
<text x="184.7" y="157.3">WH/VI</text>
<text x="104.1" y="166.2" transform="rotate(-90 104.1 166.2)">VI 0.5</text>
<text x="184.7" y="171.9">Lt BU</text>
<text x="184.7" y="176.7">VI/BK</text>
<text x="184.7" y="174.3">YE/BU</text>
</g>
</svg>
